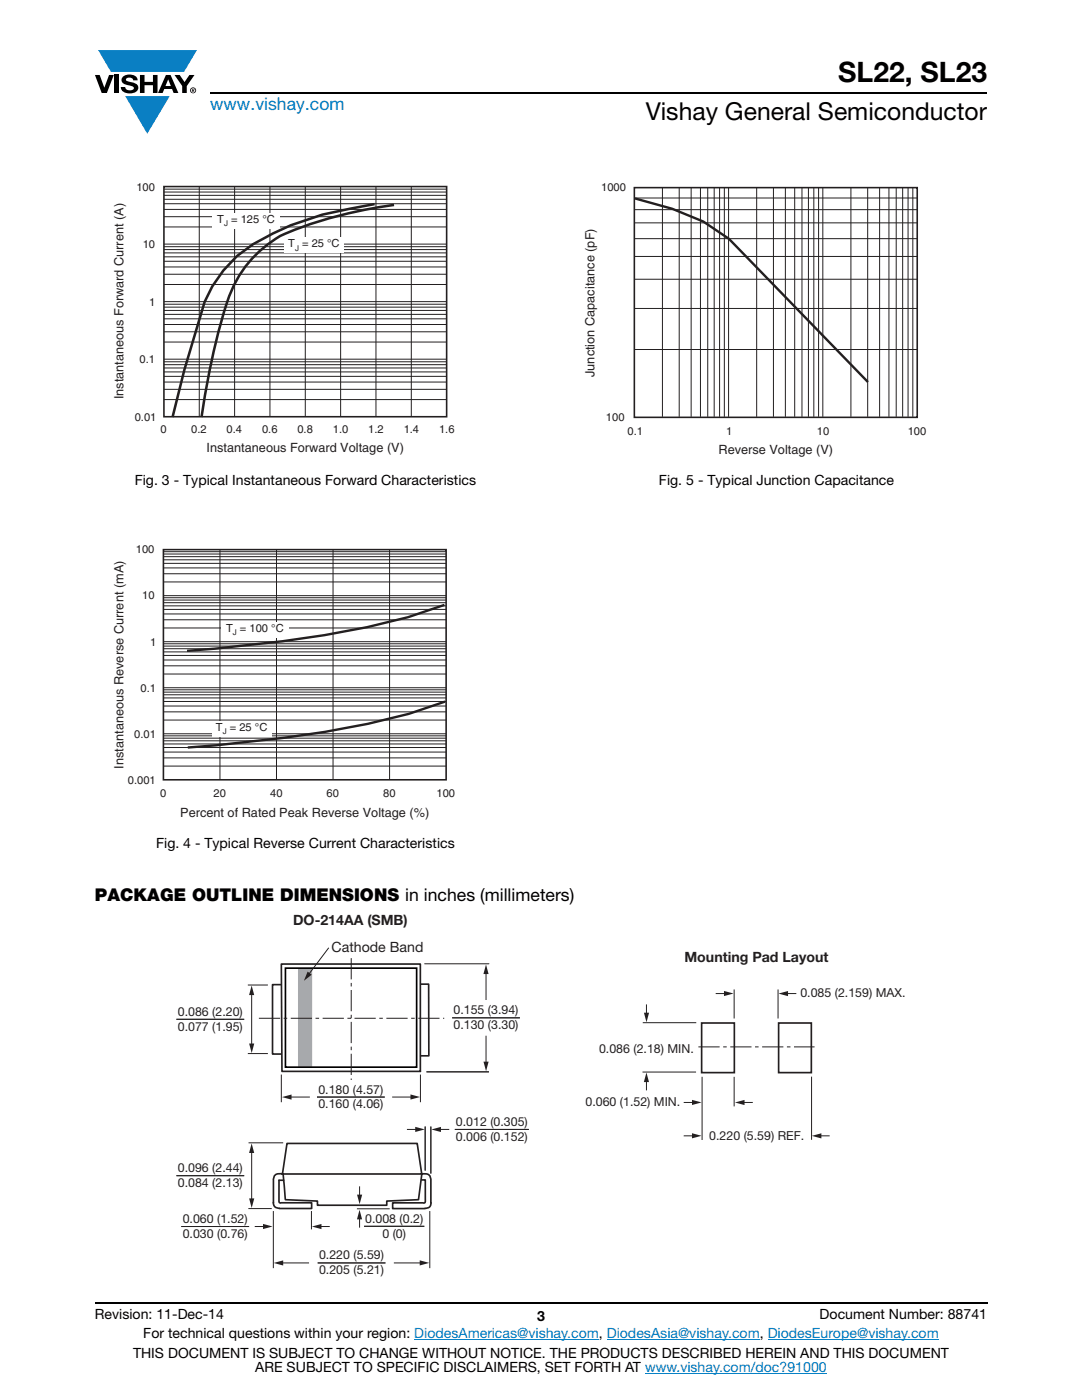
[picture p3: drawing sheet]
<svg xmlns="http://www.w3.org/2000/svg" width="216mm" height="279mm" viewBox="0 0 216 279" stroke-linecap="round" stroke-linejoin="round" font-family="sans-serif">
<g fill="#0a7fc3">
<path d="M19.6 10h19.7l-2.6 4.3h-1.1h-13.5z"/>
<path d="M25 19.2h8.9l-4.5 7.5z"/>
</g>
<g fill="#000">
<path d="M18.9 15h1l.9 2.5 1-2.5h.9l-1.4 3.6h-1zM22.9 15h.9v3.6h-.9zM24.6 15.3a2.1 2.1 0 0 1 2.8 .3l.1 .4h-.9a.79 .79 0 0 0-.7-.5 .79 .79 0 0 0-.8 .4l.3 .3 1 .2a1.08 1.08 0 0 1 1.2 1 1.08 1.08 0 0 1-1.1 1.2 1.73 1.73 0 0 1-2.4-1.2h.9a.96 .96 0 0 0 .8 .6 .96 .96 0 0 0 .9-.4 1.31 1.31 0 0 0-1.2-.6 1.03 1.03 0 0 1-1.1-.6 1.03 1.03 0 0 1 .2-1.1zM27.9 15h.9v1.3h1.7v-1.3h.9v3.6h-.9v-1.6h-1.7v1.6h-.9zM34.8 15h1.1l.9 1.4 1-1.4h1l-1.5 2.2v1.4h-.9v-1.4z"/>
<path d="M33.6 15.9l.5 1.3h-1.1zM33.1 15l-1.6 3.6h1l.3-.8h1.5l.3 .8h1l-1.6-3.6z"/>
<path d="M38.4 17.8h.2v.2h-.2zM38.3 17.7v.7h.1v-.3l.4 .3-.2-.3 .2-.2-.1-.2z"/>
<path d="M38.1 18a.46 .46 0 0 1 .9 0 .46 .46 0 0 1-.9 0zM37.9 18a.6 .6 0 0 0 1.2 0 .6 .6 0 0 0-1.2 0z"/>
</g>
<path d="M42 18.6h155M18.9 260h178.1" fill="none" stroke="#000" stroke-width=".36"/>
<path d="M82.7 267.3h36.8M121.1 267.3h30.5M128.7 274h36.3M153.2 267.3h34.1" fill="none" stroke="#007ec4" stroke-width=".2"/>
<path d="M22.4 36.2h68.3v54.6h-68.3z" fill="#fff"/>
<g fill="none" stroke="#231f20" stroke-width=".2">
<path d="M32.7 38.3h56.4M32.7 39h56.4M32.7 39.8h56.4M32.7 37.7h56.4M39.8 37.2v46M46.8 37.2v46M53.9 37.2v46M60.9 37.2v46M68 37.2v46M75 37.2v46M82.1 37.2v46M32.7 56.8h56.4"/>
<path d="M32.7 54.7h56.4M32.7 53.3h56.4M32.7 52.1h56.4M32.7 49.8h56.4M32.7 50.5h56.4M32.7 51.3h56.4M32.7 49.2h56.4M32.7 48.7h56.4M32.7 45.3h56.4M32.7 43.2h56.4M32.7 41.8h56.4M32.7 40.7h56.4"/>
<path d="M32.7 79.7h56.4M32.7 77.7h56.4M32.7 76.2h56.4M32.7 75.1h56.4M32.7 72.8h56.4M32.7 73.4h56.4M32.7 74.2h56.4M32.7 72.2h56.4M32.7 71.7h56.4M32.7 68.3h56.4M32.7 66.2h56.4M32.7 64.8h56.4"/>
<path d="M32.7 63.6h56.4M32.7 61.3h56.4M32.7 62h56.4M32.7 62.7h56.4M32.7 60.7h56.4M32.7 60.2h56.4"/>
</g>
<path d="M32.7 37.2h56.4v46h-56.4z" fill="none" stroke="#231f20" stroke-width=".32"/>
<g fill="#fff">
<path d="M56.7 47.4h11.9v3.2h-11.9z"/>
<path d="M42.4 42.5h13.4v3.1h-13.4z"/>
</g>
<path d="M74.8 40.7l-5 1a53.8 53.8 0 0 0-19.3 7 24.8 24.8 0 0 0-9.7 11.5l-4 13.6-2.4 9.4M78.6 40.9l-.6 .1a86 86 0 0 0-22.1 6.1 23.8 23.8 0 0 0-11.2 15.3 154.3 154.3 0 0 0-4.5 20.8" fill="none" stroke="#231f20" stroke-width=".51"/>
<path d="M22.4 108.5h68.4v55h-68.4z" fill="#fff"/>
<g fill="none" stroke="#231f20" stroke-width=".2">
<path d="M32.6 119.8h56.4M32.6 119.3h56.4M32.6 118.9h56.4M32.6 116.1h56.4M32.6 114.5h56.4M32.6 113.3h56.4M32.6 112.4h56.4M32.6 110.6h56.4M32.6 111.1h56.4M32.6 111.7h56.4M32.6 110.1h56.4M43.9 109.8v45.7"/>
<path d="M55.2 109.8v45.7M66.5 109.8v45.7M77.7 109.8v45.7M32.6 140h56.4M32.6 138.1h56.4M32.6 138.7h56.4M32.6 139.3h56.4M32.6 137.7h56.4M32.6 137.3h56.4M32.6 134.5h56.4M32.6 132.9h56.4M32.6 131.7h56.4"/>
<path d="M32.6 130.8h56.4M32.6 128.9h56.4M32.6 129.5h56.4M32.6 130.1h56.4M32.6 128.5h56.4M32.6 128.1h56.4M32.6 125.3h56.4M32.6 123.7h56.4M32.6 122.5h56.4M32.6 121.6h56.4M32.6 120.3h56.4M32.6 120.9h56.4"/>
<path d="M32.6 152.9h56.4M32.6 151.3h56.4M32.6 150.1h56.4M32.6 149.2h56.4M32.6 147.3h56.4M32.6 147.8h56.4M32.6 148.5h56.4M32.6 146.9h56.4M32.6 146.4h56.4M32.6 143.7h56.4M32.6 142.1h56.4M32.6 140.9h56.4"/>
</g>
<path d="M32.6 109.7h56.4v45.9h-56.4z" fill="none" stroke="#231f20" stroke-width=".32"/>
<path d="M88.7 120.7l-7.3 2.5a228 228 0 0 1-44.1 6.7M88.8 140l-7.2 2.5a227.9 227.9 0 0 1-44.1 6.7" fill="none" stroke="#231f20" stroke-width=".48"/>
<g fill="#fff">
<path d="M44.1 124.1h13.5v3.2h-13.5z"/>
<path d="M42.2 143.9h12v3.1h-12z"/>
<path d="M116.5 36.2h68.3v54.9h-68.3z"/>
</g>
<g fill="none" stroke="#231f20" stroke-width=".2">
<path d="M126.6 39.5h56.4M132.2 37.4v45.8M135.5 37.4v45.8M137.9 37.4v45.8M139.8 37.4v45.8M141.2 37.4v45.8M142.5 37.4v45.8M143.6 37.4v45.8M144.5 37.4v45.8M145.4 37.4v45.8M151 37.4v45.8M154.3 37.4v45.8"/>
<path d="M156.7 37.4v45.8M158.6 37.4v45.8M160 37.4v45.8M161.3 37.4v45.8M162.4 37.4v45.8M163.3 37.4v45.8M164.2 37.4v45.8M169.8 37.4v45.8M173.1 37.4v45.8M175.5 37.4v45.8M177.4 37.4v45.8M178.8 37.4v45.8"/>
<path d="M180.1 37.4v45.8M181.2 37.4v45.8M182.1 37.4v45.8M126.6 55.7h56.4M126.6 51.2h56.4M126.6 41.8h56.4M126.6 44.5h56.4M126.6 47.6h56.4M126.6 69.8h56.4M126.6 61.6h56.4"/>
</g>
<path d="M126.6 37.4h56.4v45.9h-56.4z" fill="none" stroke="#231f20" stroke-width=".32"/>
<path d="M126.7 39.6l7.4 2.1 6.2 2.5 5.1 3.5 27.8 28.5" fill="none" stroke="#231f20" stroke-width=".48"/>
<path d="M35.2 182.2h145.5v72.6h-145.5z" fill="#fff"/>
<path d="M60.9 193.3v19.6" fill="none" stroke="#a7a9ac" stroke-width="2.8" stroke-linecap="butt"/>
<path d="M50.2 229.8v9.7" fill="none" stroke="#231f20" stroke-width=".2"/>
<g fill="#231f20">
<path d="M50.2 228.2l.5 1.9h-1z"/>
<path d="M49.7 239.2h1l-.5 1.9z"/>
</g>
<path d="M50.2 198.2v10.4M84.7 192.3h12.9M56.1 214.5v5.5M83.9 214.5v5.5M85.1 213.9h12.5M49.6 228.1h6.9M84.8 224.8v8.8M86 224.8v9.4M49.6 241.2h4.6M62.1 241.7v3.7M71.2 241.2h6.6M85.8 241.7v11.4" fill="none" stroke="#231f20" stroke-width=".2"/>
<path d="M56.1 196.5h-1.7v13.9h1.7M83.9 196.4h1.6l.1 14.3h-1.7M83.9 213.8v-21.4h-27.8l.2 21.4h27.6M56.2 234.3l.1-.1a1.25 1.25 0 0 0-1.7 1.3v4.6M56.5 234.3l-.1 .1 .1-.1 .4 5M56.6 235.5l-.9 .1v4.1l.1 .4 6.4-.1v1.2h-6.5M57.3 228.2h25.9l1 6.1h-27.8zM84.1 235.5h.8v4.2l-.2 .4h-6.4v1.1h6.5M84.2 234.4l-.7 5-6.3 .3v.8h-13.9v-.8l-6.4-.3M84.3 234.3h-.1a1.25 1.25 0 0 1 1.8 1.2v4.6M54.5 240l.2 .6a1.06 1.06 0 0 0 1 .5M86 240l-.1 .6a1.05 1.05 0 0 1-1.1 .5" fill="none" stroke="#231f20" stroke-width=".33"/>
<g fill="#231f20">
<path d="M49.7 208.3h1l-.5 1.9z"/>
<path d="M50.2 196.7l.5 1.9h-1z"/>
</g>
<path d="M49.4 196.6h4.1M49.4 210.3h4.1M87.6 225.4h2" fill="none" stroke="#231f20" stroke-width=".2"/>
<path d="M86.1 225.4l1.9-.5v1z" fill="#231f20"/>
<path d="M81.2 225.4h2" fill="none" stroke="#231f20" stroke-width=".2"/>
<path d="M82.9 224.9l1.9 .5-1.9 .5z" fill="#231f20"/>
<path d="M57 193.2h26.1v19.8h-26.1z" fill="none" stroke="#000" stroke-width=".33"/>
<path d="M70.1 191.2v24.3M51.7 203.2h36.9" fill="none" stroke="#231f20" stroke-width=".2" stroke-dasharray="4.2 .7 .7 .7" stroke-linecap="butt"/>
<path d="M97 206.7v5.5" fill="none" stroke="#231f20" stroke-width=".2"/>
<path d="M96.5 211.9h1l-.5 1.9z" fill="#231f20"/>
<path d="M97 194v5.6" fill="none" stroke="#231f20" stroke-width=".2"/>
<path d="M97 192.5l.5 1.9h-1z" fill="#231f20"/>
<path d="M65.6 189.1l-4 5.4" fill="none" stroke="#231f20" stroke-width=".2"/>
<path d="M61.4 193.9l.8 .6-1.6 1.2z" fill="#231f20"/>
<path d="M78.3 218.9h4" fill="none" stroke="#231f20" stroke-width=".2"/>
<path d="M81.9 218.4l1.9 .5-1.9 .5z" fill="#231f20"/>
<path d="M57.8 218.9h4" fill="none" stroke="#231f20" stroke-width=".2"/>
<path d="M56.3 218.9l1.9-.5v1.1z" fill="#231f20"/>
<path d="M35.2 203.4h13.5M63.3 218.9h13.5M90.2 203.1h13.5M90.8 225.4h14.7M71.7 243v2" fill="none" stroke="#231f20" stroke-width=".2"/>
<path d="M71.7 241.4l.6 1.9h-1.1z" fill="#231f20"/>
<path d="M71.8 236.8v2" fill="none" stroke="#231f20" stroke-width=".2"/>
<path d="M71.2 238.4h1.1l-.5 1.9z" fill="#231f20"/>
<path d="M54.5 241.7v11.4M63.4 252h13.5M72.6 244.7h12.1M78.6 252h5.5" fill="none" stroke="#231f20" stroke-width=".2"/>
<path d="M83.7 251.5l2 .5-2 .6z" fill="#231f20"/>
<path d="M56.2 252h5.5" fill="none" stroke="#231f20" stroke-width=".2"/>
<path d="M54.6 252.1l1.9-.6v1.1z" fill="#231f20"/>
<path d="M50.8 244.8h2" fill="none" stroke="#231f20" stroke-width=".2"/>
<path d="M52.5 244.3l1.9 .5-1.9 .5z" fill="#231f20"/>
<path d="M63.8 244.8h2" fill="none" stroke="#231f20" stroke-width=".2"/>
<path d="M62.2 244.8l1.9-.5v1z" fill="#231f20"/>
<path d="M146.5 197.5v5.8M155.3 197.5v5.8M128.2 214h10.7M128.3 204.1h10.6M129 200.5v2M140.1 214.9v12.6M146.5 214.9v5.9M161.9 214.9v12.6M35.2 234.6h13.5M36.2 244.8h13.5" fill="none" stroke="#231f20" stroke-width=".2"/>
<path d="M139.4 208.9h23.1" fill="none" stroke="#231f20" stroke-width=".2" stroke-dasharray="4.2 .7 .7 .7" stroke-linecap="butt"/>
<path d="M140 204.2h6.5v9.9h-6.5zM155.4 204.2h6.5v9.9h-6.5z" fill="none" stroke="#231f20" stroke-width=".33"/>
<path d="M128.5 202.1h1l-.5 1.9z" fill="#231f20"/>
<path d="M129 215.6v2" fill="none" stroke="#231f20" stroke-width=".2"/>
<path d="M129 214l.5 2h-1z" fill="#231f20"/>
<path d="M148.2 220h2" fill="none" stroke="#231f20" stroke-width=".2"/>
<path d="M146.6 220l2-.5v1z" fill="#231f20"/>
<path d="M136.4 220h2" fill="none" stroke="#231f20" stroke-width=".2"/>
<path d="M138.1 219.5l1.9 .5-1.9 .5z" fill="#231f20"/>
<path d="M163.5 226.7h2.1" fill="none" stroke="#231f20" stroke-width=".2"/>
<path d="M162 226.7l1.9-.5v1z" fill="#231f20"/>
<path d="M136.4 226.7h2" fill="none" stroke="#231f20" stroke-width=".2"/>
<path d="M138.1 226.2l1.9 .5-1.9 .5z" fill="#231f20"/>
<path d="M156.9 198.3h2" fill="none" stroke="#231f20" stroke-width=".2"/>
<path d="M155.3 198.3l1.9-.5v1z" fill="#231f20"/>
<path d="M142.8 198.3h2" fill="none" stroke="#231f20" stroke-width=".2"/>
<path d="M144.5 197.8l1.9 .5-1.9 .5z" fill="#231f20"/>
<text font-size="5.6" x="167.3" y="16.4">SL22, SL23</text>
<text font-size="4.9" x="128.8" y="24">Vishay General Semiconductor</text>
<text font-size="3.5" fill="#007ec4" x="42" y="21.9">www.vishay.com</text>
<text font-size="3.5" x="18.9" y="179.9">PACKAGE OUTLINE DIMENSIONS in inches (millimeters)</text>
<g font-size="2.8">
<text x="26.9" y="96.8">Fig. 3 - Typical Instantaneous Forward Characteristics</text>
<text x="131.5" y="96.8">Fig. 5 - Typical Junction Capacitance</text>
<text x="31.1" y="169.2">Fig. 4 - Typical Reverse Current Characteristics</text>
<text x="18.9" y="263.3">Revision: 11-Dec-14</text>
<text x="107.2" y="263.6">3</text>
<text x="163.6" y="263.3">Document Number: 88741</text>
<text x="28.6" y="267.1">For technical questions within your region: DiodesAmericas@vishay.com, DiodesAsia@vishay.com, DiodesEurope@vishay.com</text>
<text x="26.5" y="271">THIS DOCUMENT IS SUBJECT TO CHANGE WITHOUT NOTICE. THE PRODUCTS DESCRIBED HEREIN AND THIS DOCUMENT</text>
<text x="50.9" y="273.8">ARE SUBJECT TO SPECIFIC DISCLAIMERS, SET FORTH AT www.vishay.com/doc?91000</text>
</g>
<g font-size="2.8" fill="#231f20">
<text x="58.5" y="184.6">DO-214AA (SMB)</text>
<text x="66.2" y="190.1">Cathode Band</text>
<text x="136.6" y="192">Mounting Pad Layout</text>
</g>
<g font-size="2.5" fill="#231f20">
<text x="118.6" y="75.2" transform="rotate(-90 118.6 75.2)">Junction Capacitance (pF)</text>
<text x="24.6" y="79.7" transform="rotate(-90 24.6 79.7)">Instantaneous Forward Current (A)</text>
<text x="41.2" y="90.3">Instantaneous Forward Voltage (V)</text>
<text x="143.4" y="90.6">Reverse Voltage (V)</text>
<text x="24.6" y="153.4" transform="rotate(-90 24.6 153.4)">Instantaneous Reverse Current (mA)</text>
<text x="36" y="163">Percent of Rated Peak Reverse Voltage (%)</text>
<text x="35.5" y="202.7">0.086 (2.20)</text>
<text x="90.5" y="202.4">0.155 (3.94)</text>
<text x="159.7" y="199.1">0.085 (2.159) MAX.</text>
<text x="35.5" y="205.7">0.077 (1.95)</text>
<text x="90.5" y="205.4">0.130 (3.30)</text>
<text x="119.5" y="210.1">0.086 (2.18) MIN.</text>
<text x="63.5" y="218.2">0.180 (4.57)</text>
<text x="63.5" y="221.2">0.160 (4.06)</text>
<text x="116.8" y="220.8">0.060 (1.52) MIN.</text>
<text x="91" y="224.7">0.012 (0.305)</text>
<text x="91" y="227.7">0.006 (0.152)</text>
<text x="141.5" y="227.5">0.220 (5.59) REF.</text>
<text x="35.5" y="233.9">0.096 (2.44)</text>
<text x="35.5" y="236.9">0.084 (2.13)</text>
<text x="36.5" y="244.1">0.060 (1.52)</text>
<text x="72.9" y="244">0.008 (0.2)</text>
<text x="36.5" y="247">0.030 (0.76)</text>
<text x="63.7" y="251.3">0.220 (5.59)</text>
<text x="76.3" y="247">0 (0)</text>
<text x="63.7" y="254.3">0.205 (5.21)</text>
</g>
<g font-size="2.2" fill="#231f20">
<text x="27.2" y="38.1">100</text>
<text x="120" y="38.1">1000</text>
<text x="43.3" y="44.4">T = 125 °C</text>
<text x="28.5" y="49.6">10</text>
<text x="57.5" y="49.4">T = 25 °C</text>
<text x="29.7" y="61">1</text>
<text x="27.8" y="72.5">0.1</text>
<text x="26.9" y="84">0.01</text>
<text x="32" y="86.4">0</text>
<text x="38.2" y="86.4">0.2</text>
<text x="45.2" y="86.4">0.4</text>
<text x="52.3" y="86.4">0.6</text>
<text x="59.4" y="86.4">0.8</text>
<text x="66.4" y="86.4">1.0</text>
<text x="73.5" y="86.4">1.2</text>
<text x="80.6" y="86.4">1.4</text>
<text x="87.6" y="86.4">1.6</text>
<text x="120.9" y="84.1">100</text>
<text x="125.2" y="86.8">0.1</text>
<text x="144.9" y="86.8">1</text>
<text x="163" y="86.8">10</text>
<text x="181.1" y="86.8">100</text>
<text x="27.1" y="110.4">100</text>
<text x="28.4" y="119.6">10</text>
<text x="30" y="128.8">1</text>
<text x="45.1" y="126.1">T = 100 °C</text>
<text x="28.1" y="138.1">0.1</text>
<text x="26.8" y="147.3">0.01</text>
<text x="43.1" y="145.8">T</text>
<text x="45.9" y="145.8">= 25 °C</text>
<text x="25.5" y="156.5">0.001</text>
<text x="32" y="159">0</text>
<text x="42.6" y="159">20</text>
<text x="53.9" y="159">40</text>
<text x="65.2" y="159">60</text>
<text x="76.5" y="159">80</text>
<text x="87.1" y="159">100</text>
</g>
<g font-size="1.6" fill="#231f20">
<text x="44.7" y="45.1">J</text>
<text x="58.9" y="50">J</text>
<text x="46.5" y="126.7">J</text>
<text x="44.4" y="146.5">J</text>
</g>
</svg>
